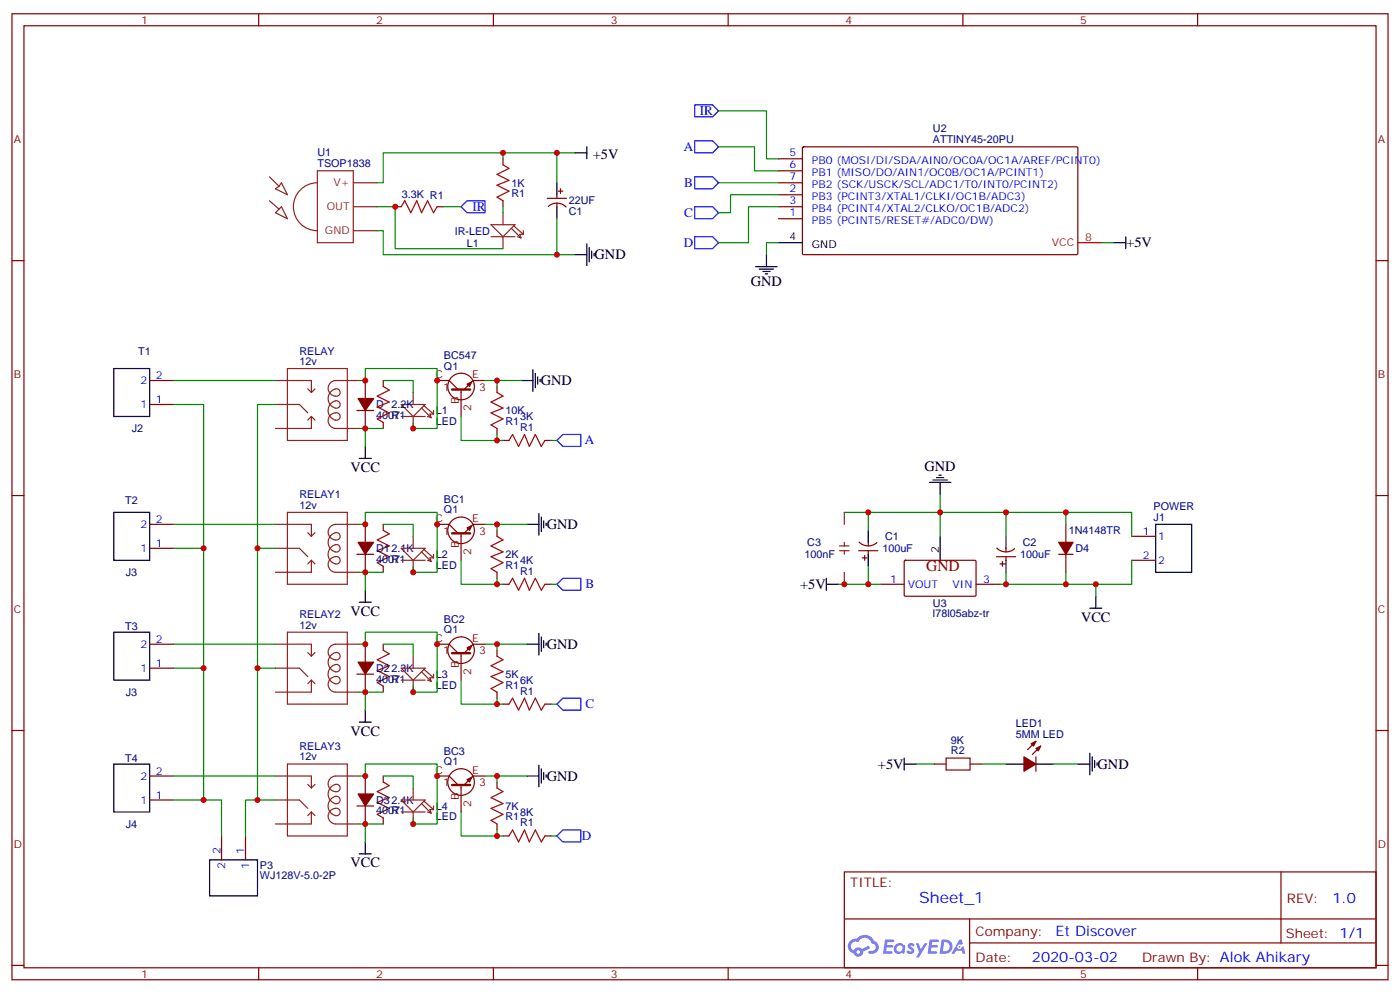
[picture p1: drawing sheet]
<svg xmlns="http://www.w3.org/2000/svg" width="412mm" height="292mm" viewBox="0 0 412 292" stroke-linecap="round" stroke-linejoin="round" font-family="sans-serif">
<g fill="none" stroke="#870000" stroke-width=".35">
<path d="M3.5 4.1h405.4v284.3h-405.4zM7.1 7.6h398.2v277.3h-398.2zM76.2 4.1v3.5M145.3 4.1v3.5M214.5 4.1v3.5M283.6 4.1v3.5M352.8 4.1v3.5M3.5 76.7h3.6M405.3 76.7h3.6M3.5 145.9h3.6M405.3 145.9h3.6M3.5 215h3.6"/>
<path d="M405.3 215h3.6M248.7 256.6h156.6v28.3h-156.6zM377.3 256.7v20.8M248.7 270.5h156.5M285.6 277.5h119.6M285.6 270.5v14.1M3.5 284.2h3.6M76.2 284.9v3.5M145.3 284.9v3.5M214.5 284.9v3.5M283.6 284.9v3.5M352.8 284.9v3.5"/>
<path d="M405.3 284.2h3.6"/>
</g>
<g fill="#5487ff">
<path d="M267.7 277.8a1.22 1.22 0 0 1 1.7 .3l-.4 .6a.47 .47 0 0 0-.3-.4 .47 .47 0 0 0-.5 .1l.1 .3a1.14 1.14 0 0 1 .8 1.7 1.14 1.14 0 0 1-1.9 0l-.2-.2 .5-.5 .7 .4a.29 .29 0 0 0 .3-.2 .29 .29 0 0 0-.2-.4 1.04 1.04 0 0 1-.6-1.7z"/>
<path d="M260.7 276.6h2.4l.3 .2-.2 .5h-1.8l-.1 .9h1.5l.3 .3-.3 .4h-1.6l-.2 1.1 1.7 .1 .2 .3-.2 .3h-2.6z"/>
<path d="M273.8 276.6h2.4l.3 .2-.1 .5h-1.8l-.2 .9h1.6l.3 .3-.4 .4h-1.6l-.1 1.1 1.7 .1 .2 .3-.2 .3h-2.6z"/>
<path d="M282.6 276.6h.7l.3 1.2-.6 .3a.69 .69 0 0 0-1 .3 .69 .69 0 0 0 .4 1 .69 .69 0 0 0 .9-.6l.5-.3 .6 2.2h-.8l-.2-.9h-1.8l-.5 .9h-.8z"/>
<path d="M269.8 277.7h.8l.6 1.8 1.1-1.8h.9l-2.6 4.1h-.8l.9-1.5z"/>
<path d="M277.4 276.6l-.6 4.1h1.3a2.11 2.11 0 0 0 2.5-2.1 2.11 2.11 0 0 0-2.5-2zM278.1 277.3a1.39 1.39 0 0 1 1.7 1.4 1.39 1.39 0 0 1-1.8 1.3h-.3z"/>
<path d="M263.7 278.2a1.54 1.54 0 0 0-.1 2.1 1.54 1.54 0 0 0 2.2 .2l.6 .2 .3-2.3-.2-.2-.4-.1a1.49 1.49 0 0 0-2.4 .1zM264 279.2a.94 .94 0 0 1 1.8 0 .94 .94 0 0 1-1.8 0z"/>
<path d="M250.4 276.9a2.18 2.18 0 0 0 1.1 3.8 1.44 1.44 0 0 0 1.6 .9 1.44 1.44 0 0 0 1.2-1.5l2-1-.5-.7-1.9 .9a1.47 1.47 0 0 0-2.4 .5 1.39 1.39 0 0 1-.7-2 1.39 1.39 0 0 1 2-.4 2.12 2.12 0 0 1 2.2-1.3 2.12 2.12 0 0 1 1.9 1.6 1.14 1.14 0 0 1 1.1 1.5 1.14 1.14 0 0 1-1.7 .7 .43 .43 0 0 0-.5 .3 .43 .43 0 0 0 .4 .5 1.98 1.98 0 0 0 2.5-1.2 1.98 1.98 0 0 0-1.2-2.5 3.1 3.1 0 0 0-5.3-.7l-.9 .1zM252.3 280.2a.55 .55 0 0 1 1.1 0 .55 .55 0 0 1-1.1 0z"/>
<circle cx="282.6" cy="278.7" r=".26"/>
</g>
<g fill="none" stroke="#870000" stroke-width=".35">
<path d="M148.2 46.7v1.8M148.2 59.1v1.8M161.2 58.4h5.7M164 57.3v1.1M164 59.8v1.1M164.4 56.3h1.4M165.1 55.6v1.4M229.3 53.8h7.1M229.3 50.3h7.1M229.3 46.7h7.1M229.3 57.3h7.1M236.4 43.4l.3-.2 80.6 .1 .2 .3-.1 31.2-.3 .2-80.6-.1-.1-.3z"/>
<path d="M116.4 60.9h1.8M128.8 60.9h1.7M161.5 60.8a3.8 3.8 0 0 1 5.2 .1M229.3 60.9h7.1M229.3 64.4h7.1M44.1 119.1h7.1M44.1 112h7.1M107.6 112v5.3M112.9 112v1.8M146.4 113.8v1.7M105.1 120.8h5M107.6 120.8v5.3"/>
<path d="M112.9 124.4v1.7M146.4 126.1v1.8M148.2 129.6h1.7M160.5 129.6h1.8M44.1 154.3h7.1M107.6 154.3v5.3M112.9 154.3v1.8M146.4 156.1v1.8M253.1 159.6a3.8 3.8 0 0 0 5.2 .1M255.8 159.6v1.1M314 154.3v5.3M333.4 157.9h7"/>
<path d="M44.1 161.4h7.1M105.1 163.2h5M107.6 163.2v5.3M112.9 166.7v1.8M146.4 168.5v1.7M148.2 172h1.7M160.5 172h1.8M252.9 162.1h5.7M254 164.2h1.4M254.7 163.5v1.4M255.8 162.1v1.1M259.3 172h7"/>
<path d="M266.4 165.1l.3-.2 20.6 .1 .2 .3v10l-.3 .2h-20.7l-.2-.3zM287.5 172h7.1M293.5 163.9h5.7M293.6 161.3a3.8 3.8 0 0 0 5.3 .2M294.6 166h1.4M295.3 165.3v1.4M296.3 161.4v1.1M296.3 163.9v1M311.9 163.2h4.2M314 163.2v5.3M333.4 164.9h7M44.1 196.7h7.1"/>
<path d="M44.1 189.6h7.1M105.1 198.4h5M107.6 189.6v5.3M107.6 198.4v5.3M112.9 189.6v1.8M146.4 191.4v1.7M112.9 202v1.7M146.4 203.7v1.8M148.2 207.3h1.7M160.5 207.3h1.8M305.2 218.2l-2.5 2.5M306.6 219.6l-2.5 2.5"/>
<path d="M44.1 235.5h7.1M44.1 228.4h7.1M105.1 237.2h5M107.6 228.4v5.3M107.6 237.2v5.3M112.9 228.4v1.8M146.4 230.2v1.8M275.2 224.9h3.5M285.8 224.9h3.5M305.2 222.8v4.2M65.3 246.1v7M72.3 246.1v7"/>
<path d="M112.9 240.8v1.7M146.4 242.5v1.8M148.2 246.1h1.7M160.5 246.1h1.8"/>
</g>
<path d="M317.5 71.4h7.1" fill="none" stroke="#f00" stroke-width=".35"/>
<g fill="none" stroke="#000" stroke-width=".35">
<path d="M164 53.8v3.5M169.3 45h3.6M172.9 43.2v3.5M164 60.9v3.5M169.3 75h3.6M172.9 71.8v6.3M173.6 72.8v4.3M174.3 73.9v2.1M175 74.6v.7M222.6 78.5h6.4M223.7 79.2h4.2M224.7 79.9h2.1"/>
<path d="M225.8 75v3.5M229.3 71.4h7.1M328.1 71.4h3.5M331.6 69.7v3.5M225.4 80.6h.7M33.5 108.5h10.6v14.1h-10.6zM153.5 112h3.5M157 108.8v6.4M157.7 109.9v4.2M158.4 110.9v2.2M159.1 111.7v.7M105.8 134.9h3.6"/>
<path d="M107.6 131.4v3.5M276.6 139.9h.7M33.5 150.8h10.6v14.1h-10.6zM155.2 154.3h3.5M158.7 151.2v6.3M159.5 152.2v4.3M160.2 153.3v2.1M160.9 154v.7M255.8 156.1v3.5M273.8 142h6.3M274.8 141.3h4.2M275.9 140.6h2.1"/>
<path d="M276.9 142v3.5M276.9 157.9v7M296.3 157.9v3.5M340.4 154.3h10.6v14.2h-10.6zM105.8 177.3h3.6M107.6 173.7v3.6M243.4 172h3.5M243.4 170.2v3.5M255.8 163.2v3.5M296.3 164.9v3.6M321 179h3.6M322.8 175.5v3.5"/>
<path d="M33.5 186.1h10.6v14.1h-10.6zM155.2 189.6h3.5M158.7 186.4v6.4M159.5 187.5v4.2M160.2 188.6v2.1M160.9 189.3v.7M105.8 212.5h3.6M107.6 209v3.5M33.5 224.9h10.6v14.1h-10.6zM155.2 228.4h3.5M158.7 225.2v6.4M159.5 226.3v4.2"/>
<path d="M160.2 227.4v2.1M160.9 228.1v.7M266.3 224.9h3.6M266.3 223.1v3.6M296.3 224.9h5.3M305.2 224.9h5.2M317.5 224.9h3.5M321 221.7v6.4M321.7 222.8v4.2M322.4 223.8v2.2M323.1 224.5v.7M61.7 253.1h14.1v10.6h-14.1z"/>
<path d="M105.8 251.4h3.6M107.6 247.8v3.6"/>
</g>
<g fill="none" stroke="#8c2424" stroke-width=".35">
<path d="M79.4 52l2.8 2.9M79.4 59.1l2.8 2.5M82.9 53.8l1.8 3.5-3.6-1.7 1.1-.7zM93.5 53.8a7.1 7.1 0 0 0-7.1 7.1 7.1 7.1 0 0 0 7.1 7M93.5 50.3h10.6v21.1h-10.6zM104.1 53.8h7M82.9 60.9l1.8 3.5-3.6-1.8zM104.1 67.9h7M104.1 60.9h7M144.6 66.1h7.1l-3.5 3.6zM144.6 69.7h7.1M148.2 62.6v3.5"/>
<path d="M148.2 69.7v3.5M150.6 67.2l2.9 2.8M151.3 66.5l2.9 2.5M152.4 69.7l1.1 .3M154.2 67.9v1.1M154.2 69h-1.1l.4 1M81.1 119.1h7.1l2.5 2.4M81.1 112h10.6v3.5M84.7 108.5h17.6v21.1h-17.6zM90.7 114.5l1 1M92.8 114.5l-1.1 1M105.8 112h-7a2.28 2.28 0 0 0-2.1 2.8 2.28 2.28 0 0 0 3.1 1.6 1.1 1.1 0 0 0 .3-1.4 1.1 1.1 0 0 0-1.3-.5 2.86 2.86 0 0 0-2.1 3.1 2.86 2.86 0 0 0 2.8 2.5 1.1 1.1 0 0 0 .6-1.4 1.1 1.1 0 0 0-1.3-.7 2.86 2.86 0 0 0-2.2 3.1 2.86 2.86 0 0 0 2.9 2.5 1.1 1.1 0 0 0 .6-1.4 1.1 1.1 0 0 0-1.3-.7 2.3 2.3 0 0 0-2.1 2.3 2.3 2.3 0 0 0 2.1 2.3h7"/>
<path d="M118.2 119.1h7l-3.5 3.5zM121.7 115.5v3.6M124.9 119.4l2.8 2.5M91.7 122.6v3.5h-10.6M91.7 122.6l1.1 1M91.7 122.6l-1 1M118.2 122.6h7M121.7 122.6v3.5M124.2 120.1l2.8 2.8M125.9 122.6l1.1 .3M127.7 120.8v1.1M127.7 121.9h-1.1l.4 1"/>
<path d="M81.1 154.3h10.6v3.6M84.7 150.8h17.6v21.2h-17.6zM90.7 156.8l1 1.1M92.8 156.8l-1.1 1.1M105.8 154.3h-7a2.28 2.28 0 0 0-2.1 2.8 2.28 2.28 0 0 0 3.1 1.6 1.1 1.1 0 0 0 .3-1.3 1.1 1.1 0 0 0-1.3-.6 2.86 2.86 0 0 0-2.1 3.1 2.86 2.86 0 0 0 2.8 2.5 1.1 1.1 0 0 0 .6-1.3 1.1 1.1 0 0 0-1.3-.8 2.86 2.86 0 0 0-2.2 3.2 2.86 2.86 0 0 0 2.9 2.5 1.1 1.1 0 0 0 .6-1.4 1.1 1.1 0 0 0-1.3-.7 2.3 2.3 0 0 0-2.1 2.3 2.3 2.3 0 0 0 2.1 2.3h7M121.7 157.9v3.5M248.7 150.8v3.5M248.7 159.6v1.1M81.1 161.4h7.1l2.5 2.5M91.7 164.9v3.6h-10.6M91.7 164.9l1.1 1.1M91.7 164.9l-1 1.1"/>
<path d="M118.2 161.4h7l-3.5 3.5zM118.2 164.9h7M121.7 164.9v3.6M124.2 162.5l2.8 2.8M124.9 161.7l2.8 2.5M125.9 164.9l1.1 .4M127.7 163.2v1M127.7 164.2h-1.1l.4 1.1M247.3 162.1h2.8M247.3 160.7h2.8M248.7 162.1v1.1M248.7 168.5v3.5"/>
<path d="M81.1 189.6h10.6v3.5M81.1 196.7h7.1l2.5 2.4M84.7 186.1h17.6v21.2h-17.6zM90.7 192.1l1 1M92.8 192.1l-1.1 1M105.8 189.6h-7a2.28 2.28 0 0 0-2.1 2.8 2.28 2.28 0 0 0 3.1 1.6 1.1 1.1 0 0 0 .3-1.4 1.1 1.1 0 0 0-1.3-.5 2.86 2.86 0 0 0-2.1 3.1 2.86 2.86 0 0 0 2.8 2.5 1.1 1.1 0 0 0 .6-1.4 1.1 1.1 0 0 0-1.3-.7 2.86 2.86 0 0 0-2.2 3.1 2.86 2.86 0 0 0 2.9 2.5 1.1 1.1 0 0 0 .6-1.3 1.1 1.1 0 0 0-1.3-.8 2.3 2.3 0 0 0-2.1 2.3 2.3 2.3 0 0 0 2.1 2.3h7M118.2 196.7h7l-3.5 3.5zM121.7 193.1v3.6M124.2 197.7l2.8 2.9M124.9 197l2.8 2.5M127.7 198.4v1.1M127.7 199.5h-1.1l.4 1.1"/>
<path d="M91.7 200.2v3.5h-10.6M91.7 200.2l-1 1.1M91.7 200.2l1.1 1.1M118.2 200.2h7M121.7 200.2v3.5M125.9 200.2l1.1 .4M81.1 228.4h10.6v3.6M81.1 235.5h7.1l2.5 2.4M84.7 224.9h17.6v21.2h-17.6zM90.7 230.9l1 1.1M91.7 239v3.5h-10.6M91.7 239l1.1 1.1"/>
<path d="M91.7 239l-1 1.1M92.8 230.9l-1.1 1.1M105.8 228.4h-7a2.28 2.28 0 0 0-2.1 2.8 2.28 2.28 0 0 0 3.1 1.6 1.1 1.1 0 0 0 .3-1.3 1.1 1.1 0 0 0-1.3-.6 2.86 2.86 0 0 0-2.1 3.1 2.86 2.86 0 0 0 2.8 2.5 1.1 1.1 0 0 0 .6-1.4 1.1 1.1 0 0 0-1.3-.7 2.86 2.86 0 0 0-2.2 3.1 2.86 2.86 0 0 0 2.9 2.5 1.1 1.1 0 0 0 .6-1.3 1.1 1.1 0 0 0-1.3-.8 2.3 2.3 0 0 0-2.1 2.3 2.3 2.3 0 0 0 2.1 2.3h7M118.2 235.5h7l-3.5 3.5zM118.2 239h7M121.7 232v3.5M121.7 239v3.5M124.2 236.5l2.8 2.9M124.9 235.8l2.8 2.5M125.9 239l1.1 .4M127.7 237.2v1.1M127.7 238.3h-1.1l.4 1.1"/>
</g>
<g fill="none" stroke="#a10000" stroke-width=".35">
<path d="M148.2 48.5l1.7 1.1-3.5 1.7 3.5 1.8-3.5 1.4 3.5 1.8-3.5 1.7 1.8 1.1M118.2 60.9l1-1.8 1.8 3.5 1.8-3.5 1.4 3.5 1.7-3.5 1.8 3.5 1.1-1.7M112.9 113.8l1.8 1-3.6 1.8 3.6 1.8-3.6 1.4 3.6 1.7-3.6 1.8 1.8 1.1M146.4 115.5l1.8 1.1-3.6 1.8 3.6 1.7-3.6 1.4 3.6 1.8-3.6 1.8 1.8 1M149.9 129.6l1.1-1.7 1.8 3.5 1.7-3.5 1.4 3.5 1.8-3.5 1.8 3.5 1-1.8M112.9 156.1l1.8 1.1-3.6 1.7 3.6 1.8-3.6 1.4 3.6 1.8-3.6 1.7 1.8 1.1M146.4 157.9l1.8 1-3.6 1.8 3.6 1.8-3.6 1.4 3.6 1.7-3.6 1.8 1.8 1.1M149.9 172l1.1-1.8 1.8 3.5 1.7-3.5 1.4 3.5 1.8-3.5 1.8 3.5 1-1.7M112.9 191.4l1.8 1-3.6 1.8 3.6 1.8-3.6 1.4 3.6 1.7-3.6 1.8 1.8 1.1M146.4 193.1l1.8 1.1-3.6 1.8 3.6 1.7-3.6 1.4 3.6 1.8-3.6 1.8 1.8 1M149.9 207.3l1.1-1.8 1.8 3.5 1.7-3.5 1.4 3.5 1.8-3.5 1.8 3.5 1-1.7M112.9 230.2l1.8 1-3.6 1.8 3.6 1.8-3.6 1.4 3.6 1.7-3.6 1.8 1.8 1.1"/>
<path d="M146.4 232l1.8 1-3.6 1.8 3.6 1.7-3.6 1.4 3.6 1.8-3.6 1.8 1.8 1M278.7 223.1h7.1v3.6h-7.1zM149.9 246.1l1.1-1.8 1.8 3.5 1.7-3.5 1.4 3.5 1.8-3.5 1.8 3.5 1-1.7"/>
</g>
<g fill="none" stroke="#850000" stroke-width=".35">
<path d="M128.8 112h3.5l2.6 2.7M135.8 109.9a3.9 3.9 0 0 0-3.5 5.6 3.9 3.9 0 0 0 6.6 .7 3.9 3.9 0 0 0-2.1-6.2l-.8-.1M135.8 114.7v7.9M142.9 112h-3.6l-2.6 2.7M128.8 154.3h3.5l2.6 2.7M135.8 152.2a3.9 3.9 0 0 0-3.5 5.6 3.9 3.9 0 0 0 6.6 .8 3.9 3.9 0 0 0-2.1-6.3l-.8-.1M135.8 157v7.9M142.9 154.3h-3.6l-2.6 2.7M128.8 189.6h3.5l2.6 2.7M135.8 187.5a3.9 3.9 0 0 0-3.5 5.6 3.9 3.9 0 0 0 6.6 .8 3.9 3.9 0 0 0-2.1-6.3l-.8-.1M135.8 192.3v7.9M142.9 189.6h-3.6l-2.6 2.7"/>
<path d="M128.8 228.4h3.5l2.6 2.7M135.8 226.3a3.9 3.9 0 0 0-3.5 5.6 3.9 3.9 0 0 0 6.6 .8 3.9 3.9 0 0 0-2.1-6.3l-.8-.1M135.8 231.1v7.9M142.9 228.4h-3.6l-2.6 2.7"/>
</g>
<path d="M133.2 114.7h5.3M133.2 157h5.3M133.2 192.3h5.3M133.2 231.1h5.3" fill="none" stroke="#850000" stroke-width=".71"/>
<g fill="#850000" stroke="#850000" stroke-width=".35">
<path d="M137.6 113.1l1.4-.7-.7 1.4z"/>
<path d="M137.6 155.4l1.4-.7-.7 1.4z"/>
<path d="M137.6 190.7l1.4-.7-.7 1.4z"/>
<path d="M137.6 229.5l1.4-.7-.7 1.4z"/>
</g>
<g fill="#870000" stroke="#870000" stroke-width=".35">
<path d="M105.5 117.3h4.6l-2.5 3.5z"/>
<path d="M105.5 159.6h4.6l-2.5 3.6z"/>
<path d="M105.5 194.9h4.6l-2.5 3.5z"/>
<path d="M105.5 233.7h4.6l-2.5 3.5z"/>
<path d="M311.9 159.6h4.2l-2.1 3.6z"/>
<path d="M301.6 222.8l3.6 2.1-3.6 2.1z"/>
<path d="M305.2 220.3l1.4-.7-.7 1.4z"/>
<path d="M303.7 218.9l1.5-.7-.8 1.4z"/>
</g>
<path d="M204.6 30.9h5.3l1.8 1.7-1.8 1.8h-5.3zM204.6 41.5h5.3l1.8 1.7-1.8 1.8h-5.3zM204.6 52h5.3l1.8 1.8-1.8 1.8h-5.3zM135.8 60.9l1.8-1.8h5.3v3.5h-5.3zM204.6 60.9h5.3l1.8 1.7-1.8 1.8h-5.3zM204.6 69.7h5.3l1.8 1.7-1.8 1.8h-5.3zM165.8 127.9h5.3v3.5h-5.3l-1.8-1.8zM164 172l1.8-1.8h5.3v3.5h-5.3zM165.8 205.5h5.3v3.5h-5.3l-1.8-1.7zM164 246.1l1.8-1.8h5.3v3.5h-5.3z" fill="none" stroke="#00f" stroke-width=".35"/>
<g fill="none" stroke="#008700" stroke-width=".35">
<path d="M211.7 32.6h14.1v14.1h3.5M148.2 45v1.7M164 45v8.8M169.3 45h-56.4v8.8h-1.8M211.7 43.2h10.5v7.1h7.1M211.7 53.8h17.6M229.3 57.3h-14.1v5.3h-3.5M111.1 60.9h5.3v12.3h31.8M111.1 67.9h1.8v7.1h56.4M130.5 60.9h5.3M148.2 60.9v1.7M164 64.4v10.6"/>
<path d="M229.3 71.4h-3.5v3.6M229.3 60.9h-8.8v10.5h-8.8M324.6 71.4h3.5M51.2 119.1h8.8v42.3h-8.8M51.2 112h29.9M81.1 119.1h-5.3v42.3h5.3M105.8 112h1.8v-3.5h21.2v17.6h-7.1v-1.7M112.9 112h8.8v3.5M142.9 112h3.5v1.8M146.4 112h7.1M105.8 126.1h7.1M107.6 126.1v5.3"/>
<path d="M135.8 122.6v7h10.6v-1.7M146.4 129.6h1.8M162.3 129.6h1.7M51.2 154.3h29.9M105.8 154.3h1.8v-3.5h21.2v17.7h-7.1v-1.8M112.9 154.3h8.8v3.6M142.9 154.3h3.5v1.8M146.4 154.3h8.8M248.7 150.8h28.2v7.1M255.8 150.8v5.3M276.9 145.5v5.3h19.4v7.1M296.3 150.8h17.7v3.5"/>
<path d="M314 150.8h19.4v7.1M60 161.4v35.3h-8.8M75.8 161.4v35.3h5.3M105.8 168.5h7.1M107.6 168.5v5.2M135.8 164.9v7.1h10.6v-1.8M146.4 172h1.8M162.3 172h1.7M246.9 172h12.4M255.8 166.7v5.3M296.3 168.5v3.5h-1.7M314 168.5v3.5h-17.7"/>
<path d="M322.8 172v3.5M333.4 164.9v7.1h-19.4M51.2 189.6h29.9M60 196.7v38.8h-8.8M75.8 196.7v38.8h5.3M105.8 189.6h1.8v-3.5h21.2v17.6h-7.1v-1.7M112.9 189.6h8.8v3.5M142.9 189.6h3.5v1.8M146.4 189.6h8.8M105.8 203.7h7.1M107.6 203.7v5.3M135.8 200.2v7.1h10.6v-1.8"/>
<path d="M146.4 207.3h1.8M162.3 207.3h1.7M51.2 228.4h29.9M60 235.5h5.3v10.6M75.8 235.5h-3.5v10.6M105.8 228.4h1.8v-3.5h21.2v17.6h-7.1v-1.7M112.9 228.4h8.8v3.6M135.8 239v7.1h10.6v-1.8M142.9 228.4h3.5v1.8M146.4 228.4h8.8M269.9 224.9h5.3M289.3 224.9h7"/>
<path d="M310.4 224.9h7.1M105.8 242.5h7.1M107.6 242.5v5.3M146.4 246.1h1.8M162.3 246.1h1.7"/>
</g>
<g fill="#c00">
<circle cx="121.7" cy="126.1" r=".88"/>
<circle cx="107.6" cy="112" r=".88"/>
<circle cx="128.8" cy="112" r=".88"/>
<circle cx="75.8" cy="235.5" r=".88"/>
<circle cx="60" cy="196.7" r=".88"/>
<circle cx="322.8" cy="172" r=".88"/>
<circle cx="314" cy="172" r=".88"/>
<circle cx="296.3" cy="172" r=".88"/>
<circle cx="255.8" cy="150.8" r=".88"/>
<circle cx="276.9" cy="150.8" r=".88"/>
<circle cx="255.8" cy="172" r=".88"/>
<circle cx="248.7" cy="172" r=".88"/>
<circle cx="75.8" cy="161.4" r=".88"/>
<circle cx="146.4" cy="228.4" r=".88"/>
<circle cx="146.4" cy="154.3" r=".88"/>
<circle cx="121.7" cy="242.5" r=".88"/>
<circle cx="128.8" cy="228.4" r=".88"/>
<circle cx="107.6" cy="228.4" r=".88"/>
<circle cx="107.6" cy="242.5" r=".88"/>
<circle cx="146.4" cy="172" r=".88"/>
<circle cx="121.7" cy="168.5" r=".88"/>
<circle cx="128.8" cy="154.3" r=".88"/>
<circle cx="107.6" cy="154.3" r=".88"/>
<circle cx="107.6" cy="168.5" r=".88"/>
<circle cx="164" cy="45" r=".88"/>
<circle cx="116.4" cy="60.9" r=".88"/>
<circle cx="148.2" cy="45" r=".88"/>
<circle cx="107.6" cy="126.1" r=".88"/>
<circle cx="146.4" cy="129.6" r=".88"/>
<circle cx="107.6" cy="203.7" r=".88"/>
<circle cx="107.6" cy="189.6" r=".88"/>
<circle cx="128.8" cy="189.6" r=".88"/>
<circle cx="121.7" cy="203.7" r=".88"/>
<circle cx="146.4" cy="207.3" r=".88"/>
<circle cx="146.4" cy="112" r=".88"/>
<circle cx="146.4" cy="189.6" r=".88"/>
<circle cx="75.8" cy="196.7" r=".88"/>
<circle cx="296.3" cy="150.8" r=".88"/>
<circle cx="314" cy="150.8" r=".88"/>
<circle cx="60" cy="161.4" r=".88"/>
<circle cx="60" cy="235.5" r=".88"/>
<circle cx="164" cy="75" r=".88"/>
<circle cx="146.4" cy="246.1" r=".88"/>
</g>
<text font-size="4.6" fill="#800" x="272.8" y="168">GND</text>
<text font-size="4.6" fill="#00f" x="270.8" y="265.7">Sheet_1</text>
<g font-size="4.2">
<text x="174.6" y="46.7">+5V</text>
<text x="175.2" y="76.4">GND</text>
<text x="331.8" y="72.8">+5V</text>
<text x="221.2" y="84.1">GND</text>
<text x="159.3" y="113.4">GND</text>
<text x="103.2" y="138.9">VCC</text>
<text x="272.3" y="138.8">GND</text>
<text x="161" y="155.8">GND</text>
<text x="235.7" y="173.4">+5V</text>
<text x="103.2" y="181.3">VCC</text>
<text x="318.4" y="183.1">VCC</text>
<text x="161" y="191">GND</text>
<text x="103.2" y="216.5">VCC</text>
<text x="258.6" y="226.3">+5V</text>
<text x="323.3" y="226.3">GND</text>
<text x="161" y="229.8">GND</text>
<text x="103.2" y="255.3">VCC</text>
</g>
<g font-size="4.2" fill="#00f">
<text x="392.5" y="265.9">1.0</text>
<text x="310.9" y="275.5">Et Discover</text>
<text x="304" y="283.3">2020-03-02</text>
</g>
<g font-size="3.9" fill="#00f">
<text x="206.2" y="33.8">IR</text>
<text x="201.4" y="44.5">A</text>
<text x="201.5" y="55">B</text>
<text x="139.1" y="62">IR</text>
<text x="201.5" y="63.9">C</text>
<text x="201.4" y="72.7">D</text>
<text x="172.2" y="130.8">A</text>
<text x="172.5" y="173.2">B</text>
<text x="172.5" y="208.4">C</text>
<text x="171.4" y="247.2">D</text>
</g>
<g font-size="3.9" fill="#800">
<text x="250.5" y="261.2">TITLE:</text>
<text x="379.1" y="265.9">REV:</text>
<text x="287.4" y="275.4">Company:</text>
<text x="378.7" y="276">Sheet: 1/1</text>
<text x="287.4" y="283.1">Date:</text>
<text x="336.4" y="283.2">Drawn By: Alok Ahikary</text>
</g>
<g font-size="3.2" fill="#800">
<text x="41.6" y="7.1">1</text>
<text x="110.8" y="7.1">2</text>
<text x="179.9" y="7.1">3</text>
<text x="249.1" y="7.1">4</text>
<text x="318.2" y="7.1">5</text>
<text x="4.1" y="42.2">A</text>
<text x="405.9" y="42.2">A</text>
<text x="4.1" y="111.3">B</text>
<text x="405.9" y="111.3">B</text>
<text x="4.1" y="180.4">C</text>
<text x="405.9" y="180.4">C</text>
<text x="4.1" y="249.6">D</text>
<text x="405.9" y="249.6">D</text>
<text x="41.6" y="287.9">1</text>
<text x="110.8" y="287.9">2</text>
<text x="179.9" y="287.9">3</text>
<text x="249.1" y="287.9">4</text>
<text x="318.2" y="287.9">5</text>
</g>
<g font-size="3.2" fill="#000080">
<text x="274.8" y="39">U2</text>
<text x="93.5" y="46">U1</text>
<text x="274.8" y="42.2">ATTINY45-20PU</text>
<text x="93.5" y="49.2">TSOP1838</text>
<text x="118.3" y="58.4">3.3K R1</text>
<text x="150.6" y="58">R1</text>
<text x="150.6" y="54.9">1K</text>
<text x="167.6" y="63.3">C1</text>
<text x="167.6" y="60.1">22UF</text>
<text x="134" y="69">IR-LED</text>
<text x="137.5" y="72.6">L1</text>
<text x="40.7" y="104.4">T1</text>
<text x="88.2" y="107.4">12v</text>
<text x="88.2" y="104.4">RELAY</text>
<text x="130.8" y="105.7">BC547</text>
<text x="130.8" y="108.8">Q1</text>
<text x="110.8" y="123.3">4007</text>
<text x="110.8" y="120.2">D</text>
<text x="115.4" y="123.3">R1</text>
<text x="115.4" y="120.2">2.2K</text>
<text x="128.4" y="125.1">LED</text>
<text x="128.4" y="122">L1</text>
<text x="148.9" y="125.1">R1</text>
<text x="148.9" y="122">10K</text>
<text x="153.2" y="123.8">3K</text>
<text x="38.8" y="127.3">J2</text>
<text x="153.2" y="126.8">R1</text>
<text x="36.9" y="148.5">T2</text>
<text x="88.2" y="149.8">12v</text>
<text x="88.2" y="146.7">RELAY1</text>
<text x="130.8" y="148.1">BC1</text>
<text x="130.8" y="151.1">Q1</text>
<text x="339.8" y="153.3">J1</text>
<text x="339.8" y="150.1">POWER</text>
<text x="237.8" y="160.8">C3</text>
<text x="260.7" y="159">C1</text>
<text x="301.3" y="160.8">C2</text>
<text x="314.8" y="157.3">1N4148TR</text>
<text x="110.8" y="165.6">4007</text>
<text x="110.8" y="162.6">D12.1K</text>
<text x="115.4" y="165.6">R1</text>
<text x="128.4" y="167.4">LED</text>
<text x="128.4" y="164.3">L2</text>
<text x="148.9" y="167.4">R1</text>
<text x="148.9" y="164.3">2K</text>
<text x="153.2" y="166.1">4K</text>
<text x="237" y="164.3">100nF</text>
<text x="259.9" y="162.6">100uF</text>
<text x="300.5" y="164.3">100uF</text>
<text x="316.8" y="162.6">D4</text>
<text x="37.1" y="169.6">J3</text>
<text x="153.2" y="169.2">R1</text>
<text x="274.8" y="178.6">U3</text>
<text x="36.9" y="185.5">T3</text>
<text x="88.2" y="185">12v</text>
<text x="88.2" y="182">RELAY2</text>
<text x="130.8" y="183.3">BC2</text>
<text x="274.8" y="181.7">l78l05abz-tr</text>
<text x="130.8" y="186.4">Q1</text>
<text x="110.8" y="197.8">D22.3K</text>
<text x="110.8" y="200.9">4007</text>
<text x="115.4" y="200.9">R1</text>
<text x="128.4" y="202.7">LED</text>
<text x="128.4" y="199.6">L3</text>
<text x="148.9" y="202.7">R1</text>
<text x="148.9" y="199.6">5K</text>
<text x="153.2" y="201.4">6K</text>
<text x="37.1" y="204.9">J3</text>
<text x="153.2" y="204.4">R1</text>
<text x="299.3" y="214">LED1</text>
<text x="88.2" y="220.8">RELAY3</text>
<text x="280.1" y="218.9">9K</text>
<text x="299.3" y="217.1">5MM LED</text>
<text x="36.9" y="224.3">T4</text>
<text x="88.2" y="223.8">12v</text>
<text x="130.8" y="225.2">Q1</text>
<text x="130.8" y="222.2">BC3</text>
<text x="280.1" y="222.1">R2</text>
<text x="110.8" y="239.7">4007</text>
<text x="110.8" y="236.7">D32.4K</text>
<text x="115.4" y="239.7">R1</text>
<text x="128.4" y="238.4">L4</text>
<text x="148.9" y="238.4">7K</text>
<text x="37.1" y="243.7">J4</text>
<text x="128.4" y="241.5">LED</text>
<text x="148.9" y="241.5">R1</text>
<text x="153.2" y="243.2">R1</text>
<text x="153.2" y="240.2">8K</text>
<text x="76.6" y="255.7">P3</text>
<text x="76.6" y="258.8">WJ128V-5.0-2P</text>
</g>
<g font-size="3.2" fill="#00f">
<text x="232.6" y="46">5</text>
<text x="232.6" y="53.1">7</text>
<text x="232.6" y="49.6">6</text>
<text x="239.2" y="51.9">PB1 (MISO/DO/AIN1/OC0B/OC1A/PCINT1)</text>
<text x="239.2" y="48.3">PB0 (MOSI/DI/SDA/AIN0/OC0A/OC1A/AREF/PCINT0)</text>
<text x="232.6" y="56.6">2</text>
<text x="239.2" y="55.4">PB2 (SCK/USCK/SCL/ADC1/T0/INT0/PCINT2)</text>
<text x="239.2" y="58.9">PB3 (PCINT3/XTAL1/CLKI/OC1B/ADC3)</text>
<text x="232.6" y="60.1">3</text>
<text x="232.6" y="63.7">1</text>
<text x="239.2" y="62.4">PB4 (PCINT4/XTAL2/CLKO/OC1B/ADC2)</text>
<text x="239.2" y="66">PB5 (PCINT5/RESET#/ADC0/DW)</text>
<text x="41.4" y="113.1">2</text>
<text x="45.9" y="111.7">2</text>
<text x="45.9" y="118.7">1</text>
<text x="41.4" y="120.1">1</text>
<text x="41.4" y="155.4">2</text>
<text x="45.9" y="154">2</text>
<text x="45.9" y="161">1</text>
<text x="336.6" y="157.5">1</text>
<text x="341.1" y="158.9">1</text>
<text x="41.4" y="162.5">1</text>
<text x="336.6" y="164.6">2</text>
<text x="341.1" y="166">2</text>
<text x="262.2" y="171.6">1</text>
<text x="267.4" y="173">VOUT</text>
<text x="280.6" y="173">VIN</text>
<text x="289.6" y="171.6">3</text>
<text x="41.4" y="190.7">2</text>
<text x="45.9" y="189.3">2</text>
<text x="41.4" y="197.7">1</text>
<text x="45.9" y="196.3">1</text>
<text x="41.4" y="229.5">2</text>
<text x="45.9" y="228.1">2</text>
<text x="41.4" y="236.5">1</text>
<text x="45.9" y="235.1">1</text>
<text x="64.9" y="251.4" transform="rotate(-90 64.9 251.4)">2</text>
<text x="72" y="251.4" transform="rotate(-90 72 251.4)">1</text>
<text x="66.3" y="255.8" transform="rotate(-90 66.3 255.8)">2</text>
<text x="73.4" y="255.8" transform="rotate(-90 73.4 255.8)">1</text>
</g>
<g font-size="3.2" fill="#8d2323">
<text x="98.2" y="54.9">V+</text>
<text x="96.2" y="61.9">OUT</text>
<text x="95.7" y="69">GND</text>
</g>
<g font-size="3.2">
<text x="232.6" y="70.7">4</text>
<text x="239.2" y="73">GND</text>
<text x="276.6" y="162.8" transform="rotate(-90 276.6 162.8)">2</text>
</g>
<g font-size="3.2" fill="#f00">
<text x="319.6" y="71.1">8</text>
<text x="309.8" y="72.5">VCC</text>
</g>
<g font-size="3.2" fill="#840000">
<text x="128.3" y="111.3">C</text>
<text x="139.1" y="111.3">E</text>
<text x="130.5" y="115">1</text>
<text x="135.1" y="119.1" transform="rotate(-90 135.1 119.1)">B</text>
<text x="141.1" y="115">3</text>
<text x="138.8" y="121.1" transform="rotate(-90 138.8 121.1)">2</text>
<text x="128.3" y="153.6">C</text>
<text x="139.1" y="153.6">E</text>
<text x="130.5" y="157.3">1</text>
<text x="135.1" y="161.4" transform="rotate(-90 135.1 161.4)">B</text>
<text x="141.1" y="157.3">3</text>
<text x="138.8" y="163.4" transform="rotate(-90 138.8 163.4)">2</text>
<text x="128.3" y="188.9">C</text>
<text x="139.1" y="188.9">E</text>
<text x="130.5" y="192.6">1</text>
<text x="135.1" y="196.7" transform="rotate(-90 135.1 196.7)">B</text>
<text x="141.1" y="192.6">3</text>
<text x="138.8" y="198.7" transform="rotate(-90 138.8 198.7)">2</text>
<text x="128.3" y="227.7">C</text>
<text x="139.1" y="227.7">E</text>
<text x="130.5" y="231.4">1</text>
<text x="141.1" y="231.4">3</text>
<text x="135.1" y="235.5" transform="rotate(-90 135.1 235.5)">B</text>
<text x="138.8" y="237.5" transform="rotate(-90 138.8 237.5)">2</text>
</g>
</svg>
